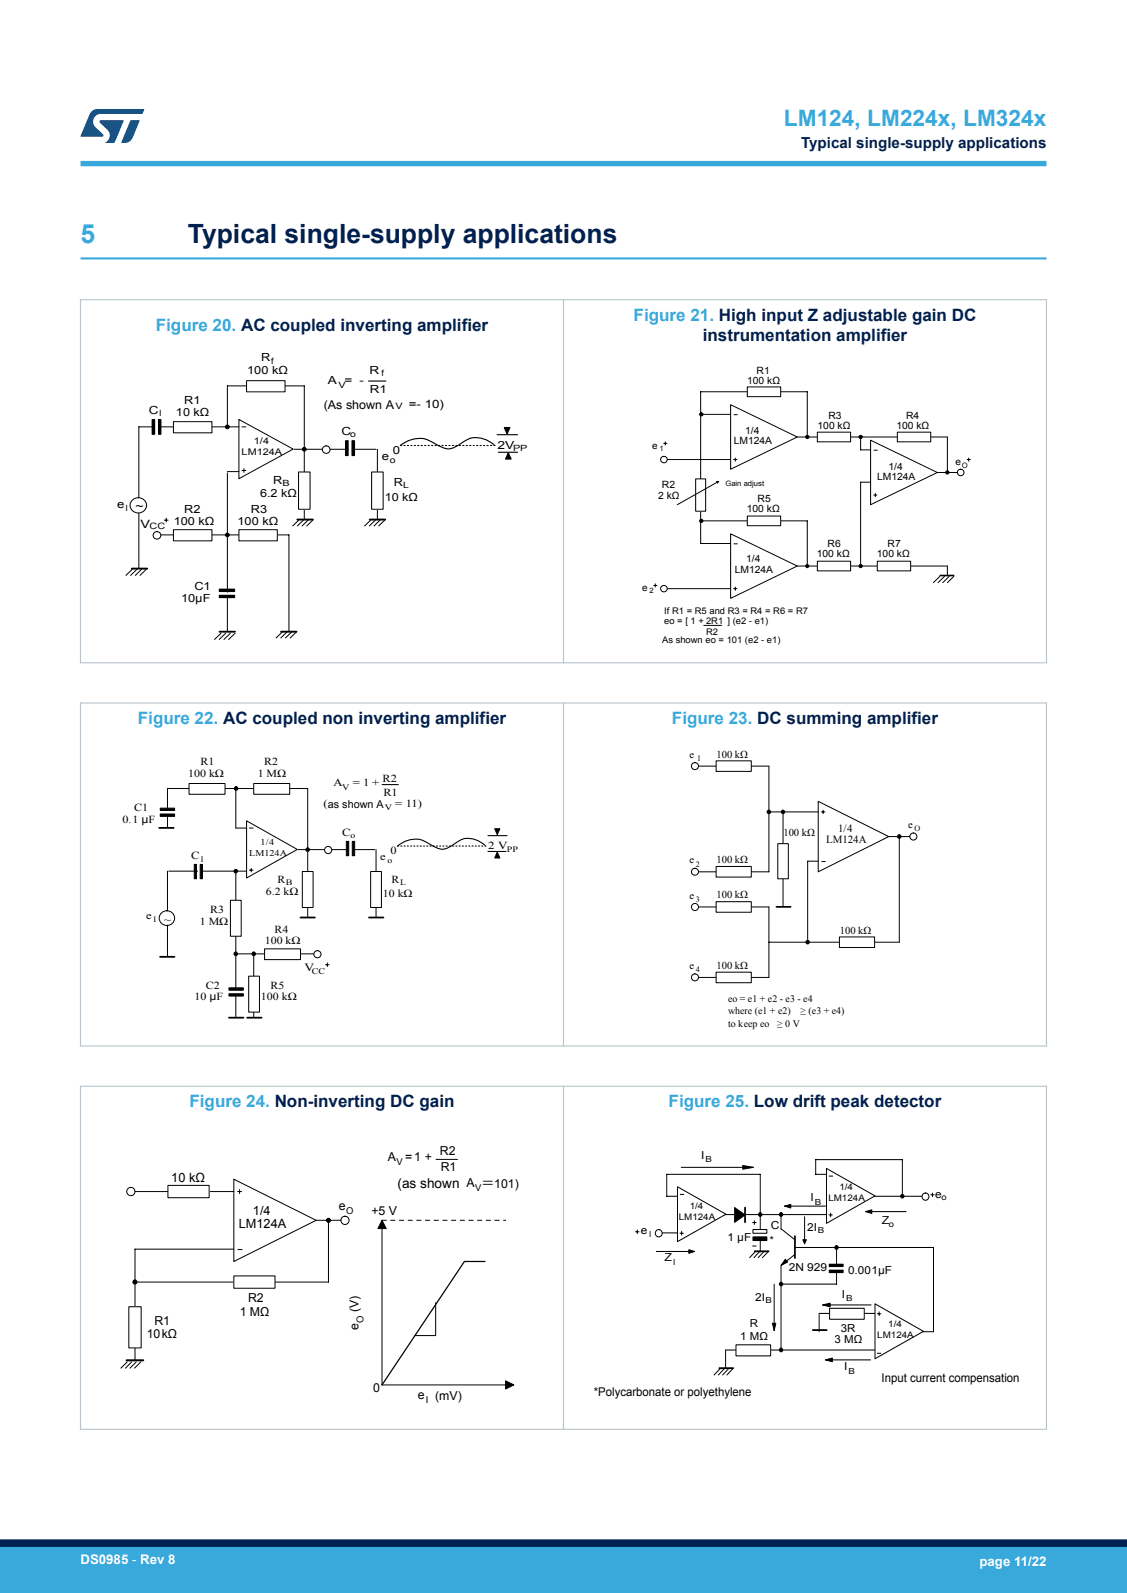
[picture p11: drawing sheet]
<svg xmlns="http://www.w3.org/2000/svg" width="210mm" height="297mm" viewBox="0 0 210 297" stroke-linecap="round" stroke-linejoin="round" font-family="sans-serif">
<path d="M15 48.2h180" fill="none" stroke="#39a9dc" stroke-width=".4"/>
<g fill="#000">
<path d="M64.4 82.2h.5v2.7h-.5zM65.6 82.2h.5v2.7h-.5z"/>
<circle cx="42.4" cy="79.6" r=".35"/>
</g>
<g fill="none" stroke="#000" stroke-width=".19">
<path d="M64.4 82.2h.5v2.7h-.5zM65.6 82.2h.5v2.7h-.5z"/>
<circle cx="42.4" cy="79.6" r=".35"/>
</g>
<path d="M44.5 78.2l10.1 5.5-10.1 5.6z" fill="#fff"/>
<path d="M29.9 79.6h14.6M44.5 78.2l10.1 5.5-10.1 5.6zM45.1 79.6h.7M42.4 87.9h2.1M42.4 88.2v22.2M45.1 87.7h.7M45.4 87.4v.7" fill="none" stroke="#000" stroke-width=".19"/>
<path d="M32.3 78.6h7.2v2.1h-7.2z" fill="#fff"/>
<path d="M28.3 79.6h-2.4v26.4M28.3 78.2h.5v2.8h-.5zM29.5 78.2h.5v2.8h-.5zM32.3 78.6h7.2v2.1h-7.2zM42.4 79.6v-7.7h14.3v25.1M54.8 83.8h10" fill="none" stroke="#000" stroke-width=".19"/>
<path d="M28.3 78.2h.5v2.8h-.5zM29.5 78.2h.5v2.8h-.5z" fill="#000"/>
<path d="M55.6 88h2.2v6.9h-2.2z" fill="#fff"/>
<g fill="none" stroke="#000" stroke-width=".19">
<path d="M55.6 88h2.2v6.9h-2.2z"/>
<circle cx="56.7" cy="83.8" r=".35"/>
</g>
<circle cx="56.7" cy="83.8" r=".35" fill="#000"/>
<circle cx="60.8" cy="83.8" r=".7" fill="#fff"/>
<g fill="none" stroke="#000" stroke-width=".19">
<path d="M65.8 83.8h4.3M70.3 83.8v13.2"/>
<circle cx="60.8" cy="83.8" r=".7"/>
</g>
<path d="M69.2 88h2.2v6.9h-2.2z" fill="#fff"/>
<g fill="none" stroke="#000" stroke-width=".19">
<path d="M29.5 99.7h24.3v18.1M69.2 88h2.2v6.9h-2.2zM40.9 109.8h2.8v.5h-2.8zM40.9 111h2.8v.4h-2.8z"/>
<circle cx="42.4" cy="99.7" r=".35"/>
</g>
<g fill="#000">
<path d="M40.9 109.8h2.8v.5h-2.8z"/>
<circle cx="42.4" cy="99.7" r=".35"/>
</g>
<path d="M40.9 111.2h2.8" fill="none" stroke="#000" stroke-width=".44"/>
<path d="M32.3 98.8h7.2v2h-7.2z" fill="#fff"/>
<path d="M32.3 98.8h7.2v2h-7.2z" fill="none" stroke="#000" stroke-width=".19"/>
<path d="M44.5 98.8h7.2v2h-7.2z" fill="#fff"/>
<path d="M44.5 98.8h7.2v2h-7.2z" fill="none" stroke="#000" stroke-width=".19"/>
<circle cx="29.3" cy="99.8" r=".7" fill="#fff"/>
<circle cx="29.3" cy="99.8" r=".7" fill="none" stroke="#000" stroke-width=".19"/>
<path d="M24.5 93.4a1.48 1.48 0 0 1 2.2-.3 1.48 1.48 0 0 1 0 2.3 1.48 1.48 0 0 1-1.9-.1 1.48 1.48 0 0 1-.3-1.9z" fill="#fff"/>
<path d="M24.5 93.4a1.48 1.48 0 0 1 2.2-.3 1.48 1.48 0 0 1 0 2.3 1.48 1.48 0 0 1-1.9-.1 1.48 1.48 0 0 1-.3-1.9zM42.4 111.3v6.5" fill="none" stroke="#000" stroke-width=".19"/>
<path d="M74.6 83.1h18" fill="none" stroke="#000" stroke-width=".21" stroke-dasharray=".2 .4"/>
<path d="M92 82.9a4.6 4.6 0 0 0-6.1-.2 3.3 3.3 0 0 1-4.2 .4l-.6-.3a5.1 5.1 0 0 0-6.5 .3M92.6 81h3.8M92.9 84.3h3.5" fill="none" stroke="#000" stroke-width=".21"/>
<path d="M94 79.7h1l-.5 1.1zM94.7 84.5l.5 1.1h-1z" fill="#000"/>
<path d="M94 79.7h1l-.5 1.1zM94.7 84.5l.5 1.1h-1z" fill="none" stroke="#000" stroke-width=".24"/>
<path d="M45.9 71h7.2v2.1h-7.2z" fill="#fff"/>
<path d="M45.9 71h7.2v2.1h-7.2zM30.6 97h.7M31 96.6v.7" fill="none" stroke="#000" stroke-width=".19"/>
<path d="M68.7 71h3.2" fill="none" stroke="#000" stroke-width=".21"/>
<path d="M52.4 117.8h2.8v1.4h-2.8z" fill="#fff"/>
<path d="M52.4 117.8h2.8" fill="none" stroke="#000" stroke-width=".35"/>
<path d="M40.9 117.8h2.9v1.4h-2.9z" fill="#fff"/>
<path d="M40.9 117.8h2.9" fill="none" stroke="#000" stroke-width=".35"/>
<path d="M24.5 106h2.9v1.4h-2.9z" fill="#fff"/>
<path d="M24.5 106h2.9" fill="none" stroke="#000" stroke-width=".35"/>
<path d="M55.4 96.9h2.9v1.4h-2.9z" fill="#fff"/>
<path d="M55.4 96.9h2.9" fill="none" stroke="#000" stroke-width=".35"/>
<path d="M68.9 96.9h2.9v1.4h-2.9z" fill="#fff"/>
<path d="M68.9 96.9h2.9" fill="none" stroke="#000" stroke-width=".35"/>
<g fill="none" stroke="#000" stroke-width=".19">
<path d="M55.8 96.9l-1.3 1.2M56.7 96.9l-1.3 1.2M57.5 96.9l-1.3 1.2M58.4 96.9l-1.3 1.2M69.2 96.9l-1.3 1.2M70.1 96.9l-1.3 1.2M70.9 96.9l-1.3 1.2M71.8 96.9l-1.3 1.2M24.7 106.1l-1.3 1.2M25.6 106.1l-1.3 1.2M26.5 106.1l-1.3 1.2M27.3 106.1l-1.3 1.2"/>
<path d="M41.2 118l-1.3 1.3M42.1 118l-1.3 1.3M43 118l-1.3 1.3M43.8 118l-1.2 1.3M52.7 117.7l-1.3 1.3M53.6 117.7l-1.3 1.3M54.4 117.7l-1.2 1.3M55.3 117.7l-1.3 1.3"/>
<circle cx="176.5" cy="88.1" r=".3"/>
</g>
<circle cx="176.5" cy="88.1" r=".3" fill="#000"/>
<path d="M162.2 82.1l12.5 6-12.5 6z" fill="#fff"/>
<path d="M147.3 81.5h29.2M162.2 82.1l12.5 6-12.5 6zM162.8 92.3h.6M162.9 83.9h.6M163.1 92v.6" fill="none" stroke="#000" stroke-width=".19"/>
<path d="M152.3 80.6h6.2v1.8h-6.2z" fill="#fff"/>
<path d="M152.3 80.6h6.2v1.8h-6.2z" fill="none" stroke="#000" stroke-width=".19"/>
<circle cx="179" cy="88.1" r=".61" fill="#fff"/>
<g fill="none" stroke="#000" stroke-width=".19">
<path d="M174.7 88.1h3.7M180.2 85.7h.6M180.5 85.4v.6"/>
<circle cx="150.4" cy="81.5" r=".3"/>
<circle cx="179" cy="88.1" r=".61"/>
</g>
<circle cx="150.4" cy="81.5" r=".3" fill="#000"/>
<path d="M136.1 75.5l12.5 6-12.5 6z" fill="#fff"/>
<g fill="none" stroke="#000" stroke-width=".19">
<path d="M130.6 77.3h5.5M136.1 75.5l12.5 6-12.5 6zM136.8 77.3h.6M124.3 85.7h11.8M136.7 85.7h.6M137 85.4v.6M150.4 81.5v-8.5h-19.8v28.3"/>
<circle cx="160.4" cy="81.5" r=".3"/>
</g>
<circle cx="160.4" cy="81.5" r=".3" fill="#000"/>
<path d="M139.3 72.1h6.2v1.9h-6.2z" fill="#fff"/>
<g fill="none" stroke="#000" stroke-width=".19">
<path d="M139.3 72.1h6.2v1.9h-6.2z"/>
<circle cx="130.7" cy="77.3" r=".3"/>
</g>
<circle cx="130.7" cy="77.3" r=".3" fill="#000"/>
<circle cx="123.7" cy="85.7" r=".61" fill="#fff"/>
<g fill="none" stroke="#000" stroke-width=".19">
<path d="M123.7 82.7h.6M124 82.4v.6"/>
<circle cx="123.7" cy="85.7" r=".61"/>
</g>
<path d="M129.6 89.3h1.9v6h-1.9z" fill="#fff"/>
<g fill="none" stroke="#000" stroke-width=".19">
<path d="M129.6 89.3h1.9v6h-1.9z"/>
<circle cx="130.7" cy="97.1" r=".3"/>
</g>
<circle cx="130.7" cy="97.1" r=".3" fill="#000"/>
<path d="M136.1 99.5l12.5 6-12.5 6.1z" fill="#fff"/>
<g fill="none" stroke="#000" stroke-width=".19">
<path d="M136.1 99.5l12.5 6-12.5 6.1zM160.4 81.5v2.4h1.8M162.2 89.9h-1.8v15.6M136.7 109.8h.6M136.8 101.4h.6M137 109.4v.7M176.5 105.5v1.9"/>
<circle cx="160.4" cy="105.5" r=".3"/>
</g>
<circle cx="160.4" cy="105.5" r=".3" fill="#000"/>
<path d="M167.2 80.6h6.2v1.8h-6.2z" fill="#fff"/>
<g fill="none" stroke="#000" stroke-width=".19">
<path d="M130.6 97.1h19.8v8.4M167.2 80.6h6.2v1.8h-6.2zM176.5 81.5v6.6M148.6 105.5h27.9"/>
<circle cx="150.4" cy="105.5" r=".29"/>
</g>
<circle cx="150.4" cy="105.5" r=".29" fill="#000"/>
<path d="M139.3 96.2h6.2v1.8h-6.2z" fill="#fff"/>
<path d="M139.3 96.2h6.2v1.8h-6.2zM124.3 109.8h11.8M130.6 101.3h5.5" fill="none" stroke="#000" stroke-width=".19"/>
<circle cx="123.7" cy="109.8" r=".6" fill="#fff"/>
<circle cx="123.7" cy="109.8" r=".6" fill="none" stroke="#000" stroke-width=".19"/>
<path d="M152.3 104.6h6.2v1.8h-6.2z" fill="#fff"/>
<path d="M152.3 104.6h6.2v1.8h-6.2z" fill="none" stroke="#000" stroke-width=".19"/>
<path d="M163.5 104.6h6.2v1.8h-6.2z" fill="#fff"/>
<path d="M133.7 89.9l-7.5 4.2M121.8 109.2h.6M122.1 108.8v.6M131.1 116.6h3.4M163.5 104.6h6.2v1.8h-6.2zM175.2 107.4l-1.3 1.3M176 107.4l-1.2 1.3M176.9 107.4l-1.3 1.3M177.8 107.4l-1.3 1.3" fill="none" stroke="#000" stroke-width=".19"/>
<path d="M133.4 89.7h.7l-.4 .5z" fill="#000"/>
<path d="M175.2 107.3h2.5" fill="none" stroke="#000" stroke-width=".31"/>
<path d="M14.9 55.9h180.2M15 55.8v67.9M105 55.8v67.9M195 55.8v67.9M14.9 123.6h180.2" fill="none" stroke="#b9c4ca" stroke-width=".21"/>
<g fill="#000" stroke="#000" stroke-width=".19">
<path d="M64.5 156.9h.5v2.6h-.5z" fill-rule="evenodd"/>
<path d="M65.6 156.9h.5v2.6h-.5z" fill-rule="evenodd"/>
</g>
<path d="M45.9 153l9.5 5.4-9.5 5.3z" fill="#fff" stroke="#000" stroke-width=".19"/>
<path d="M31.2 147h26.1v24.1M43.9 147v7.4h2M46.5 154.4h.7M55.6 158.4h9.3M37.7 162.4h8.2M46.5 162.2h.7M46.8 161.9v.7" fill="none" stroke="#000" stroke-width=".19"/>
<g fill="#000" stroke="#000" stroke-width=".19">
<path d="M29.9 150.7h2.6v.4h-2.6z" fill-rule="evenodd"/>
<path d="M29.9 151.8h2.6v.4h-2.6z" fill-rule="evenodd"/>
</g>
<path d="M56.3 162.5h2v6.7h-2z" fill-rule="evenodd" fill="#fff" stroke="#000" stroke-width=".19"/>
<circle cx="57.3" cy="158.4" r=".33" fill="#000"/>
<circle cx="57.3" cy="158.4" r=".33" fill="none" stroke="#000" stroke-width=".19"/>
<circle cx="61.1" cy="158.5" r=".67" fill="#fff"/>
<g fill="none" stroke="#000" stroke-width=".19">
<path d="M65.8 158.4h4M70.1 158.4v12.7"/>
<circle cx="61.1" cy="158.5" r=".67"/>
</g>
<path d="M69.1 162.5h2v6.7h-2z" fill-rule="evenodd" fill="#fff" stroke="#000" stroke-width=".19"/>
<circle cx="31.1" cy="171.2" r="1.41" fill="#fff"/>
<circle cx="31.1" cy="171.2" r="1.41" fill="none" stroke="#000" stroke-width=".19"/>
<path d="M74.1 157.7h16.8" fill="none" stroke="#000" stroke-width=".2" stroke-dasharray=".2 .4"/>
<path d="M90.4 157.6a4.3 4.3 0 0 0-6.1 0 2.87 2.87 0 0 1-3.8 0 4.6 4.6 0 0 0-4.3-1l-1.1 .4-1 .7M90.9 155.8h3.6M90.9 158.7h3.4" fill="none" stroke="#000" stroke-width=".2"/>
<path d="M92.7 158.9l.4 1.1h-.9zM92.2 154.5h.9l-.4 1.1z" fill="#000" stroke="#000" stroke-width=".2"/>
<path d="M47.3 146.1h6.7v2h-6.7z" fill-rule="evenodd" fill="#fff" stroke="#000" stroke-width=".19"/>
<g fill="none" stroke="#000" stroke-width=".19">
<path d="M60.7 179.9h.6M61 179.5v.7"/>
<circle cx="44" cy="147" r=".33"/>
</g>
<circle cx="44" cy="147" r=".33" fill="#000"/>
<path d="M35.2 146.1h6.7v2h-6.7z" fill-rule="evenodd" fill="#fff" stroke="#000" stroke-width=".19"/>
<g fill="none" stroke="#000" stroke-width=".19">
<path d="M31.2 147v3.6M31.2 152.1v2.3M31.2 162.4v7.4M31.4 162.4h5.4M43.9 162.4v21.7"/>
<circle cx="43.9" cy="162.4" r=".33"/>
</g>
<path d="M71.2 146.3h3" fill="none" stroke="#000" stroke-width=".2"/>
<g fill="#000" stroke="#000" stroke-width=".19">
<path d="M36.2 161.2h.4v2.6h-.4z" fill-rule="evenodd"/>
<path d="M37.3 161.2h.4v2.6h-.4z" fill-rule="evenodd"/>
</g>
<circle cx="43.9" cy="162.4" r=".33" fill="#000"/>
<path d="M42.9 167.8h2v6.8h-2z" fill-rule="evenodd" fill="#fff" stroke="#000" stroke-width=".19"/>
<g fill="none" stroke="#000" stroke-width=".19">
<path d="M31.2 172.5v6M43.9 177.8h15.4"/>
<circle cx="43.9" cy="177.8" r=".33"/>
<circle cx="47.3" cy="177.8" r=".33"/>
</g>
<g fill="#000">
<circle cx="43.9" cy="177.8" r=".33"/>
<circle cx="47.3" cy="177.8" r=".33"/>
</g>
<path d="M49.3 176.9h6.7v2h-6.7z" fill-rule="evenodd" fill="#fff" stroke="#000" stroke-width=".19"/>
<circle cx="59.2" cy="177.9" r=".67" fill="#fff"/>
<g fill="none" stroke="#000" stroke-width=".19">
<path d="M47.3 178.1v11.8"/>
<circle cx="59.2" cy="177.9" r=".67"/>
</g>
<g fill="#000" stroke="#000" stroke-width=".19">
<path d="M42.7 185.3h2.6v.4h-2.6z" fill-rule="evenodd"/>
<path d="M42.7 184.2h2.6v.4h-2.6z" fill-rule="evenodd"/>
</g>
<path d="M46.3 182h2v6.7h-2z" fill-rule="evenodd" fill="#fff" stroke="#000" stroke-width=".19"/>
<path d="M43.9 185.6v4.3" fill="none" stroke="#000" stroke-width=".19"/>
<path d="M56 171.1h2.7v1.3h-2.7z" fill="#fff"/>
<path d="M56 171.1h2.7" fill="none" stroke="#000" stroke-width=".34"/>
<path d="M68.8 171.1h2.6v1.3h-2.6z" fill="#fff"/>
<path d="M68.8 171.1h2.6" fill="none" stroke="#000" stroke-width=".34"/>
<path d="M42.7 189.7h2.7v1.4h-2.7z" fill="#fff"/>
<path d="M42.7 189.7h2.7" fill="none" stroke="#000" stroke-width=".34"/>
<path d="M46.1 189.7h2.6v1.4h-2.6z" fill="#fff"/>
<path d="M46.1 189.7h2.6" fill="none" stroke="#000" stroke-width=".34"/>
<path d="M29.8 178.4h2.7v1.3h-2.7z" fill="#fff"/>
<path d="M29.8 178.4h2.7" fill="none" stroke="#000" stroke-width=".34"/>
<path d="M29.7 154.4h2.7v1.3h-2.7z" fill="#fff"/>
<path d="M29.7 154.4h2.7" fill="none" stroke="#000" stroke-width=".34"/>
<circle cx="167.6" cy="156" r=".33" fill="#000"/>
<circle cx="167.6" cy="156" r=".33" fill="none" stroke="#000" stroke-width=".19"/>
<circle cx="129.5" cy="142.8" r=".65" fill="#fff"/>
<circle cx="129.5" cy="142.8" r=".65" fill="none" stroke="#000" stroke-width=".19"/>
<path d="M152.5 149.4l13.1 6.6-13.1 6.5z" fill-rule="evenodd" fill="#fff" stroke="#000" stroke-width=".19"/>
<path d="M153.1 151.4h.6M153.4 151.1v.6M153.1 160.6h.7" fill="none" stroke="#000" stroke-width=".19"/>
<circle cx="170.2" cy="156" r=".66" fill="#fff"/>
<g fill="none" stroke="#000" stroke-width=".19">
<path d="M143.3 142.8v19.7h-13.1M143.3 151.4h9.2M145.9 151.4v17.7M165.6 156h3.9M167.6 156v19.7M152.5 160.6h-2v15.1"/>
<circle cx="143.3" cy="151.4" r=".32"/>
<circle cx="145.9" cy="151.4" r=".32"/>
<circle cx="170.2" cy="156" r=".66"/>
</g>
<g fill="#000">
<circle cx="143.3" cy="151.4" r=".32"/>
<circle cx="145.9" cy="151.4" r=".32"/>
</g>
<path d="M133.4 161.5h6.6v2h-6.6z" fill-rule="evenodd" fill="#fff" stroke="#000" stroke-width=".19"/>
<path d="M130.2 142.8h13.1" fill="none" stroke="#000" stroke-width=".19"/>
<path d="M133.4 141.9h6.6v1.9h-6.6z" fill-rule="evenodd" fill="#fff" stroke="#000" stroke-width=".19"/>
<circle cx="129.5" cy="162.5" r=".65" fill="#fff"/>
<g fill="none" stroke="#000" stroke-width=".19">
<path d="M130.2 169.1h13.1"/>
<circle cx="129.5" cy="162.5" r=".65"/>
</g>
<path d="M133.4 168.1h6.6v2h-6.6z" fill-rule="evenodd" fill="#fff" stroke="#000" stroke-width=".19"/>
<circle cx="129.5" cy="169.1" r=".66" fill="#fff"/>
<g fill="none" stroke="#000" stroke-width=".19">
<path d="M143.3 169.1v13.1M143.3 175.7h24.3"/>
<circle cx="129.5" cy="169.1" r=".66"/>
<circle cx="150.5" cy="175.7" r=".33"/>
</g>
<circle cx="150.5" cy="175.7" r=".33" fill="#000"/>
<path d="M156.4 174.7h6.6v2h-6.6z" fill-rule="evenodd" fill="#fff" stroke="#000" stroke-width=".19"/>
<path d="M130.2 182.2h13.1" fill="none" stroke="#000" stroke-width=".19"/>
<circle cx="129.5" cy="182.2" r=".65" fill="#fff"/>
<circle cx="129.5" cy="182.2" r=".65" fill="none" stroke="#000" stroke-width=".19"/>
<g fill="#fff" stroke="#000" stroke-width=".19">
<path d="M133.4 181.3h6.6v1.9h-6.6z" fill-rule="evenodd"/>
<path d="M144.9 157.3h2v6.5h-2z" fill-rule="evenodd"/>
</g>
<path d="M144.7 169.1h2.6v1.3h-2.6z" fill="#fff"/>
<path d="M144.7 169.1h2.6" fill="none" stroke="#000" stroke-width=".33"/>
<path d="M14.9 131.1h180.2M15 131v64.1M105 131v64.1M195 131v64.1M14.9 195h180.2" fill="none" stroke="#b9c4ca" stroke-width=".21"/>
<circle cx="61.2" cy="227.5" r=".38" fill="#000"/>
<circle cx="61.2" cy="227.5" r=".38" fill="none" stroke="#000" stroke-width=".19"/>
<circle cx="24.4" cy="222.1" r=".77" fill="#fff"/>
<circle cx="24.4" cy="222.1" r=".77" fill="none" stroke="#000" stroke-width=".19"/>
<path d="M43.6 219.9l15.3 7.6-15.3 7.7z" fill="#fff"/>
<path d="M43.6 219.9l15.3 7.6-15.3 7.7zM25.2 222.2h18.4M44.3 222.2h.7M44.3 233h.8M44.6 221.8v.7" fill="none" stroke="#000" stroke-width=".19"/>
<path d="M31.3 221h7.7v2.3h-7.7z" fill="#fff"/>
<path d="M31.3 221h7.7v2.3h-7.7zM43.6 232.9h-18.4v20.7" fill="none" stroke="#000" stroke-width=".19"/>
<circle cx="64.3" cy="227.5" r=".77" fill="#fff"/>
<g fill="none" stroke="#000" stroke-width=".19">
<path d="M58.9 227.5h4.6M61.2 227.5v11.5h-36"/>
<circle cx="64.3" cy="227.5" r=".77"/>
</g>
<path d="M43.6 237.9h7.6v2.3h-7.6z" fill="#fff"/>
<g fill="none" stroke="#000" stroke-width=".19">
<path d="M43.6 237.9h7.6v2.3h-7.6z"/>
<circle cx="25.1" cy="239" r=".38"/>
</g>
<circle cx="25.1" cy="239" r=".38" fill="#000"/>
<path d="M24 243.6h2.3v7.7h-2.3z" fill="#fff"/>
<path d="M81.3 216.2h3.9M71.2 227.5l.8 1.6h-1.6zM71.2 227.5v30.7h23.8M24 243.6h2.3v7.7h-2.3zM81.2 242.9v6.1h-3.9M94.2 257.4l1.6 .8-1.6 .8z" fill="none" stroke="#000" stroke-width=".19"/>
<path d="M71.2 227.5l.8 1.6h-1.6zM94.2 257.4l1.6 .8-1.6 .8z" fill="#000"/>
<path d="M71.2 227.5h23" fill="none" stroke="#000" stroke-width=".19" stroke-dasharray=".8 .8"/>
<path d="M90.4 235.2h-3.9l-15.3 23" fill="none" stroke="#000" stroke-width=".23"/>
<path d="M23.6 253.6h3.1v1.6h-3.1z" fill="#fff"/>
<path d="M23.6 253.6h3.1" fill="none" stroke="#000" stroke-width=".38"/>
<path d="M145.5 229.1l2.6 2M146.3 234.8l.4 .5-1.1 .6zM148.1 233.9l-2.6 2M23.7 253.9l-1.2 1.2M24.6 253.9l-1.3 1.2M25.4 253.9l-1.2 1.2M26.3 253.9l-1.3 1.2M152.6 244.9h11" fill="none" stroke="#000" stroke-width=".19"/>
<path d="M148.1 230.5v4.1" fill="none" stroke="#000" stroke-width=".33"/>
<path d="M146.3 234.8l.4 .5-1.1 .6z" fill="#000"/>
<path d="M154 217.9l9 5.1-9 5.1z" fill="#fff"/>
<g fill="none" stroke="#000" stroke-width=".19">
<path d="M153.9 218.9h-1.9v-2.7h16.1v6.8M154 217.9l9 5.1-9 5.1zM154.5 219.3h.7M118.4 229.7h.7M118.7 229.3v.7M148.1 232.6h25.8M154.5 236.8h2.6v.5h-2.6zM154.5 235.7h2.6v.4h-2.6zM155.9 232.8v3.2M155.9 237.1v2.3h-10.4M163 223h9"/>
<circle cx="145.5" cy="239.4" r=".33"/>
<circle cx="145.5" cy="226.4" r=".33"/>
<circle cx="155.9" cy="232.6" r=".33"/>
<circle cx="168.1" cy="223" r=".33"/>
</g>
<g fill="#000">
<path d="M154.5 236.8h2.6v.5h-2.6z"/>
<circle cx="145.5" cy="239.4" r=".33"/>
<circle cx="145.5" cy="226.4" r=".33"/>
<circle cx="155.9" cy="232.6" r=".33"/>
<circle cx="168.1" cy="223" r=".33"/>
</g>
<path d="M154.5 235.9h2.6" fill="none" stroke="#000" stroke-width=".44"/>
<circle cx="172.4" cy="223.1" r=".66" fill="#fff"/>
<circle cx="172.4" cy="223.1" r=".66" fill="none" stroke="#000" stroke-width=".19"/>
<path d="M163 243.1l9.1 5.1-9.1 5.1z" fill="#fff"/>
<path d="M163 243.1l9.1 5.1-9.1 5.1zM163.5 244.9h.6M163.5 252.3h.6M163.8 244.6v.7" fill="none" stroke="#000" stroke-width=".19"/>
<path d="M154.6 243.9h6.4v2.1h-6.4z" fill="#fff"/>
<g fill="none" stroke="#000" stroke-width=".19">
<path d="M126.9 217.6h13.5M138.4 217.3l2 .3-2 .4zM134.6 226.4h19.3M145.5 226.4v2.8M145.5 236v15.7M146.2 224.9l1.2-.4v.7zM146.2 224.9h7.6M173.9 232.6v15.7h-1.9M135.2 251.7h27.8M152.6 244.9v3.4M153.3 243.3l1.4-.3v.6zM153.3 243.3h9"/>
<path d="M153.8 253.5l1.3-.3v.7zM153.8 253.5h8.4M154.6 243.9h6.4v2.1h-6.4z"/>
</g>
<path d="M138.4 217.3l2 .3-2 .4zM146.2 224.9l1.2-.4v.7zM153.3 243.3l1.4-.3v.6zM153.8 253.5l1.3-.3v.7z" fill="#000"/>
<path d="M126.2 221.3l9.1 5.1-9.1 5.1z" fill="#fff"/>
<path d="M126.2 221.3l9.1 5.1-9.1 5.1zM126.7 229.9h.6M126.8 222.7h.6M127 229.6v.7M140.3 230.6h2.6v.7h-2.6zM154.5 226.5h.6M154.8 226.2v.6M161.3 225.9l1.2-.3v.6zM161.3 225.9h7.5M173.4 222.8h.7M173.7 222.4v.7" fill="none" stroke="#000" stroke-width=".19"/>
<path d="M140.3 230.6h2.6v.7h-2.6zM161.3 225.9l1.2-.3v.6z" fill="#000"/>
<path d="M140.3 229.2h2.6v.7h-2.6z" fill="#fff"/>
<g fill="none" stroke="#000" stroke-width=".19">
<path d="M122.3 229.9h3.9M126.2 223h-2v-4.1h17.5v10.3M136.9 225.1l1.9 1.4-1.9 1.4zM140.3 229.2h2.6v.7h-2.6zM141.7 231.4v2"/>
<circle cx="141.7" cy="226.4" r=".33"/>
</g>
<g fill="#000">
<path d="M136.9 225.1l1.9 1.4-1.9 1.4z"/>
<circle cx="141.7" cy="226.4" r=".33"/>
</g>
<path d="M138.8 225.1v2.8" fill="none" stroke="#000" stroke-width=".33"/>
<circle cx="122.7" cy="229.9" r=".67" fill="#fff"/>
<g fill="none" stroke="#000" stroke-width=".19">
<path d="M122.3 233.3h7.1M128.4 233l1 .3-1 .4zM149.6 231.1h.7l-.4 .8zM149.9 226.8v4.7"/>
<circle cx="122.7" cy="229.9" r=".67"/>
<circle cx="145.5" cy="251.7" r=".33"/>
</g>
<g fill="#000">
<path d="M128.4 233l1 .3-1 .4zM149.6 231.1h.7l-.4 .8z"/>
<circle cx="145.5" cy="251.7" r=".33"/>
</g>
<path d="M137.1 250.7h6.5v2.1h-6.5z" fill="#fff"/>
<g fill="none" stroke="#000" stroke-width=".19">
<path d="M140.2 232.3h.7M140.2 227.9h.7M140.6 227.6v.7M140.8 233.3l-1.1 1.2M141.6 233.3l-1.2 1.2M142.4 233.3l-1.2 1.2M143.2 233.3l-1.2 1.2M144.3 239.4v8.7M134.2 255.2l-1.2 1.2M135 255.2l-1.2 1.2M135.2 251.7v3.4M135.8 255.2l-1.2 1.2"/>
<path d="M136.6 255.2l-1.2 1.2M137.1 250.7h6.5v2.1h-6.5zM143.9 246.7h.7l-.3 1.4z"/>
</g>
<path d="M143.9 246.7h.7l-.3 1.4z" fill="#000"/>
<path d="M140.6 233.3h2.6M134 255.1h2.6M151.5 248h2.5" fill="none" stroke="#000" stroke-width=".33"/>
<path d="M14.9 202.5h180.2M15 202.4v64.2M105 202.4v64.2M195 202.4v64.2M14.9 266.5h180.2" fill="none" stroke="#b9c4ca" stroke-width=".21"/>
<path d="M15 30.5h180" fill="none" stroke="#39a9dc" stroke-width="1"/>
<g fill="#005288">
<path d="M17.1 20.7l1.1-.4 8.7 .1-.4 .8h-7.6a1.45 1.45 0 0 0-1.4 .9 1.45 1.45 0 0 0 .2 1.6l1.5 1.3v.4l-4.2 .1 1.7-4.2z"/>
<path d="M24.3 22.4l1.7 .1-1.3 3.2a1.6 1.6 0 0 1-1.5 .9h-.5l-.1-.1z"/>
<path d="M18.6 22.5h4.5l-1.8 4.1h-1.7a1.54 1.54 0 0 0 .4-2.4l-1.4-1.3-.1-.2z"/>
</g>
<g fill="#39a9dc">
<path d="M0 288.4h210v8.6h-210z" fill-rule="evenodd"/>
<path d="M-.1 288.4h210.2v4.4h-210.2z" fill-rule="evenodd"/>
</g>
<path d="M0 287.7h210" fill="none" stroke="#002052" stroke-width="1.4"/>
<text font-size="4.9" fill="#39a9dc" x="15" y="45.4">5</text>
<text font-size="4.9" fill="#002052" x="35" y="45.4">Typical single-supply applications</text>
<text font-size="4.2" fill="#39a9dc" x="146.1" y="23.5">LM124, LM224x, LM324x</text>
<text font-size="3.4" x="90" y="221.7">=</text>
<g font-size="3.2" fill="#39a9dc">
<text x="118.1" y="59.8">Figure 21. High input Z adjustable gain DC</text>
<text x="29" y="61.6">Figure 20. AC coupled inverting amplifier</text>
<text x="25.7" y="135">Figure 22. AC coupled non inverting amplifier</text>
<text x="125.2" y="135">Figure 23. DC summing amplifier</text>
<text x="35.3" y="206.4">Figure 24. Non-inverting DC gain</text>
<text x="124.6" y="206.4">Figure 25. Low drift peak detector</text>
</g>
<text font-size="3.2" fill="#002052" x="130.9" y="63.5">instrumentation amplifier</text>
<text font-size="2.8" fill="#002052" x="149.3" y="27.5">Typical single-supply applications</text>
<text font-size="2.5" x="74.1" y="221.4">(as shown A</text>
<g font-size="2.5" fill="#fff">
<text x="15" y="291.6">DS0985 - Rev 8</text>
<text x="182.5" y="291.9">page 11/22</text>
</g>
<g font-size="2.4">
<text x="31.9" y="220.3">10 kΩ</text>
<text x="47.1" y="226.6">1/4</text>
<text x="44.5" y="229">LM124A</text>
</g>
<g font-size="2.3">
<text x="60.3" y="76.2">(As shown A</text>
<text x="82" y="215.4">R2</text>
<text x="72.3" y="216.5">A</text>
<text x="75.5" y="216.5">=1 +</text>
<text x="82.1" y="218.4">R1</text>
<text x="92.1" y="221.4">101)</text>
<text x="63.1" y="225.7">e</text>
<text x="69.2" y="226.5">+5 V</text>
<text x="44.7" y="245.4">1 MΩ</text>
<text x="46.2" y="242.8">R2</text>
<text x="66.8" y="244.6" transform="rotate(-90 66.8 244.6)">(V)</text>
<text x="27.3" y="249.4">10kΩ</text>
<text x="28.8" y="247.1">R1</text>
<text x="66.8" y="247.9" transform="rotate(-90 66.8 247.9)">e</text>
<text x="69.5" y="259.6">0</text>
<text x="77.9" y="260.9">e</text>
<text x="81.1" y="261.1">(mV)</text>
</g>
<g font-size="2.2">
<text x="164.3" y="257.6">Input current compensation</text>
<text x="110.7" y="260.3">*Polycarbonate or polyethylene</text>
</g>
<g font-size="2.1">
<text x="46.1" y="69.6">100 kΩ</text>
<text x="48.7" y="67.3">R</text>
<text x="61.1" y="71.5">A = -</text>
<text x="68.9" y="69.8">R</text>
<text x="27.7" y="77.2">C</text>
<text x="32.8" y="77.5">10 kΩ</text>
<text x="34.3" y="75.4">R1</text>
<text x="68.9" y="73.3">R1</text>
<text x="76.2" y="76.1">=- 10)</text>
<text x="63.6" y="81">C</text>
<text x="92.7" y="83.6">2V</text>
<text x="71.2" y="85.8">e</text>
<text x="73.2" y="84.7">0</text>
<text x="21.8" y="94.7">e</text>
<text x="25.2" y="95.1">~</text>
<text x="34.3" y="95.7">R2</text>
<text x="46.7" y="95.7">R3</text>
<text x="48.5" y="92.7">6.2 kΩ</text>
<text x="50.9" y="90.2">R</text>
<text x="71.7" y="93.4">10 kΩ</text>
<text x="73.4" y="90.6">R</text>
<text x="26.2" y="98.4">V</text>
<text x="32.4" y="97.8">100 kΩ</text>
<text x="44.3" y="97.8">100 kΩ</text>
<text x="33.7" y="112.3">10µF</text>
<text x="36.2" y="109.9">C1</text>
<text x="56.7" y="181.1">V</text>
</g>
<g font-size="2">
<text x="37.4" y="142.5">R1</text>
<text x="49.2" y="142.5">R2</text>
<text x="128.5" y="141.3">e</text>
<text x="133.5" y="141.2">100 kΩ</text>
<text x="35.1" y="144.8">100 kΩ</text>
<text x="48" y="144.8">1 MΩ</text>
<text x="62.1" y="146.6">A</text>
<text x="65.7" y="146.6">= 1 +</text>
<text x="71.3" y="145.8">R2</text>
<text x="71.4" y="148.3">R1</text>
<text x="22.8" y="153.4">0.1 µF</text>
<text x="25" y="151.1">C1</text>
<text x="60.3" y="150.5">(as shown A</text>
<text x="63.8" y="155.8">C</text>
<text x="73.6" y="150.4">= 11)</text>
<text x="146" y="155.9">100 kΩ</text>
<text x="156.2" y="155.2">1/4</text>
<text x="169.2" y="154.4">e</text>
<text x="35.6" y="160.2">C</text>
<text x="70.9" y="160.3">e</text>
<text x="72.8" y="159.3">0</text>
<text x="91" y="158.3">2 V</text>
<text x="128.5" y="161">e</text>
<text x="133.5" y="161">100 kΩ</text>
<text x="153.9" y="157.2">LM124A</text>
<text x="49.5" y="166.8">6.2 kΩ</text>
<text x="51.7" y="164.6">R</text>
<text x="71.3" y="167.2">10 kΩ</text>
<text x="72.9" y="164.7">R</text>
<text x="128.5" y="167.5">e</text>
<text x="133.5" y="167.5">100 kΩ</text>
<text x="27.2" y="171.4">e</text>
<text x="30.6" y="172">~</text>
<text x="37.2" y="172.5">1 MΩ</text>
<text x="39.1" y="170.3">R3</text>
<text x="49.3" y="176">100 kΩ</text>
<text x="51.2" y="174">R4</text>
<text x="156.5" y="174.1">100 kΩ</text>
<text x="38.3" y="184.5">C2</text>
<text x="50.4" y="184.5">R5</text>
<text x="128.5" y="180.6">e</text>
<text x="133.5" y="180.6">100 kΩ</text>
<text x="36.2" y="186.5">10 µF</text>
<text x="48.6" y="186.5">100 kΩ</text>
<text x="130.6" y="216.1">I</text>
<text x="151" y="224">I</text>
<text x="174.3" y="223.3">e</text>
<text x="119.4" y="230.1">e</text>
<text x="135.5" y="231.3">1 µF</text>
<text x="143.4" y="231.9">*</text>
<text x="143.6" y="229.2">C</text>
<text x="150.4" y="229.6">2I</text>
<text x="164.3" y="228.2">Z</text>
<text x="123.8" y="235.2">Z</text>
<text x="147" y="237">2N 929</text>
<text x="158" y="237.5">0.001µF</text>
<text x="140.7" y="242.5">2I</text>
<text x="156.9" y="242">I</text>
<text x="137.9" y="249.9">1 MΩ</text>
<text x="139.7" y="247.4">R</text>
<text x="155.5" y="250.4">3 MΩ</text>
<text x="156.7" y="248.3">3R</text>
<text x="157.3" y="255.5">I</text>
</g>
<g font-size="1.9">
<text x="139.2" y="71.5">100 kΩ</text>
<text x="141" y="69.6">R1</text>
<text x="136.7" y="82.9">LM124A</text>
<text x="138.8" y="81">1/4</text>
<text x="152.3" y="79.9">100 kΩ</text>
<text x="154.3" y="78.1">R3</text>
<text x="167" y="79.9">100 kΩ</text>
<text x="168.8" y="78.1">R4</text>
<text x="163.4" y="89.5">LM124A</text>
<text x="165.6" y="87.6">1/4</text>
<text x="122.6" y="93">2 kΩ</text>
<text x="123.3" y="90.9">R2</text>
<text x="139.2" y="95.4">100 kΩ</text>
<text x="141.2" y="93.5">R5</text>
<text x="154.2" y="102">R6</text>
<text x="165.4" y="102">R7</text>
<text x="136.9" y="106.9">LM124A</text>
<text x="139" y="104.8">1/4</text>
<text x="152.2" y="103.8">100 kΩ</text>
<text x="163.4" y="103.8">100 kΩ</text>
<text x="135.7" y="186.8">eo = e1 + e2 - e3 - e4</text>
<text x="135.7" y="189.1">where (e1 + e2)</text>
<text x="135.7" y="191.4">to keep eo</text>
<text x="144.8" y="191.4">≥ 0 V</text>
<text x="149.1" y="189.1">≥ (e3 + e4)</text>
</g>
<g font-size="1.8">
<text x="121.5" y="83.6">e</text>
<text x="178.1" y="86.6">e</text>
<text x="119.7" y="110.1">e</text>
<text x="73.9" y="217.2">V</text>
<text x="64.5" y="226.4">O</text>
<text x="88.5" y="222.1">V</text>
<text x="67.7" y="246.6" transform="rotate(-90 67.7 246.6)">O</text>
<text x="79.4" y="261.5">I</text>
</g>
<g font-size="1.7">
<text x="73.7" y="76.3">V</text>
<text x="47.3" y="82.8">1/4</text>
<text x="45" y="84.9">LM124A</text>
<text x="123.4" y="120">As shown eo = 101 (e2 - e1)</text>
<text x="123.8" y="114.5">If R1 = R5 and R3 = R4 = R6 = R7</text>
<text x="123.8" y="116.4">eo = [ 1 + 2R1 ] (e2 - e1)</text>
<text x="131.6" y="118.3">R2</text>
<text x="46.4" y="159.5">LM124A</text>
<text x="48.6" y="157.5">1/4</text>
<text x="156.4" y="221.9">1/4</text>
<text x="126.5" y="227.5">LM124A</text>
<text x="128.5" y="225.4">1/4</text>
<text x="154.4" y="223.9">LM124A</text>
<text x="163.5" y="249.4">LM124A</text>
<text x="165.5" y="247.4">1/4</text>
</g>
<g font-size="1.6">
<text x="50.5" y="67.8">f</text>
<text x="71.1" y="70.1">f</text>
<text x="29.7" y="77.6">I</text>
<text x="63.1" y="72.4">V</text>
<text x="65.2" y="81.5">o</text>
<text x="72.6" y="86.3">o</text>
<text x="95.6" y="84">PP</text>
<text x="23.4" y="95.2">I</text>
<text x="52.6" y="90.6">B</text>
<text x="75.1" y="91">L</text>
<text x="27.9" y="98.7">CC</text>
<text x="58.1" y="181.5">CC</text>
<text x="131.5" y="216.7">B</text>
<text x="151.8" y="224.6">B</text>
<text x="175.4" y="223.8">o</text>
<text x="121" y="230.6">I</text>
<text x="152.4" y="229.9">B</text>
<text x="165.6" y="228.8">o</text>
<text x="125.4" y="235.8">I</text>
<text x="142.6" y="242.9">B</text>
<text x="157.6" y="242.6">B</text>
<text x="158.1" y="256.1">B</text>
</g>
<g font-size="1.5">
<text x="129.9" y="141.8">1</text>
<text x="63.8" y="147.2">V</text>
<text x="71.7" y="151">V</text>
<text x="170.4" y="155">O</text>
<text x="37.4" y="160.7">I</text>
<text x="65.3" y="156.2">o</text>
<text x="72.2" y="160.9">o</text>
<text x="94.4" y="158.8">PP</text>
<text x="129.7" y="161.6">2</text>
<text x="53.3" y="165">B</text>
<text x="74.5" y="165">L</text>
<text x="28.6" y="171.9">I</text>
<text x="129.7" y="168.1">3</text>
<text x="129.7" y="181.2">4</text>
</g>
<g font-size="1.4">
<text x="122.9" y="84.2">1</text>
<text x="179.2" y="87.2">O</text>
<text x="135.2" y="90.5">Gain adjust</text>
<text x="121" y="110.6">2</text>
</g>
</svg>
